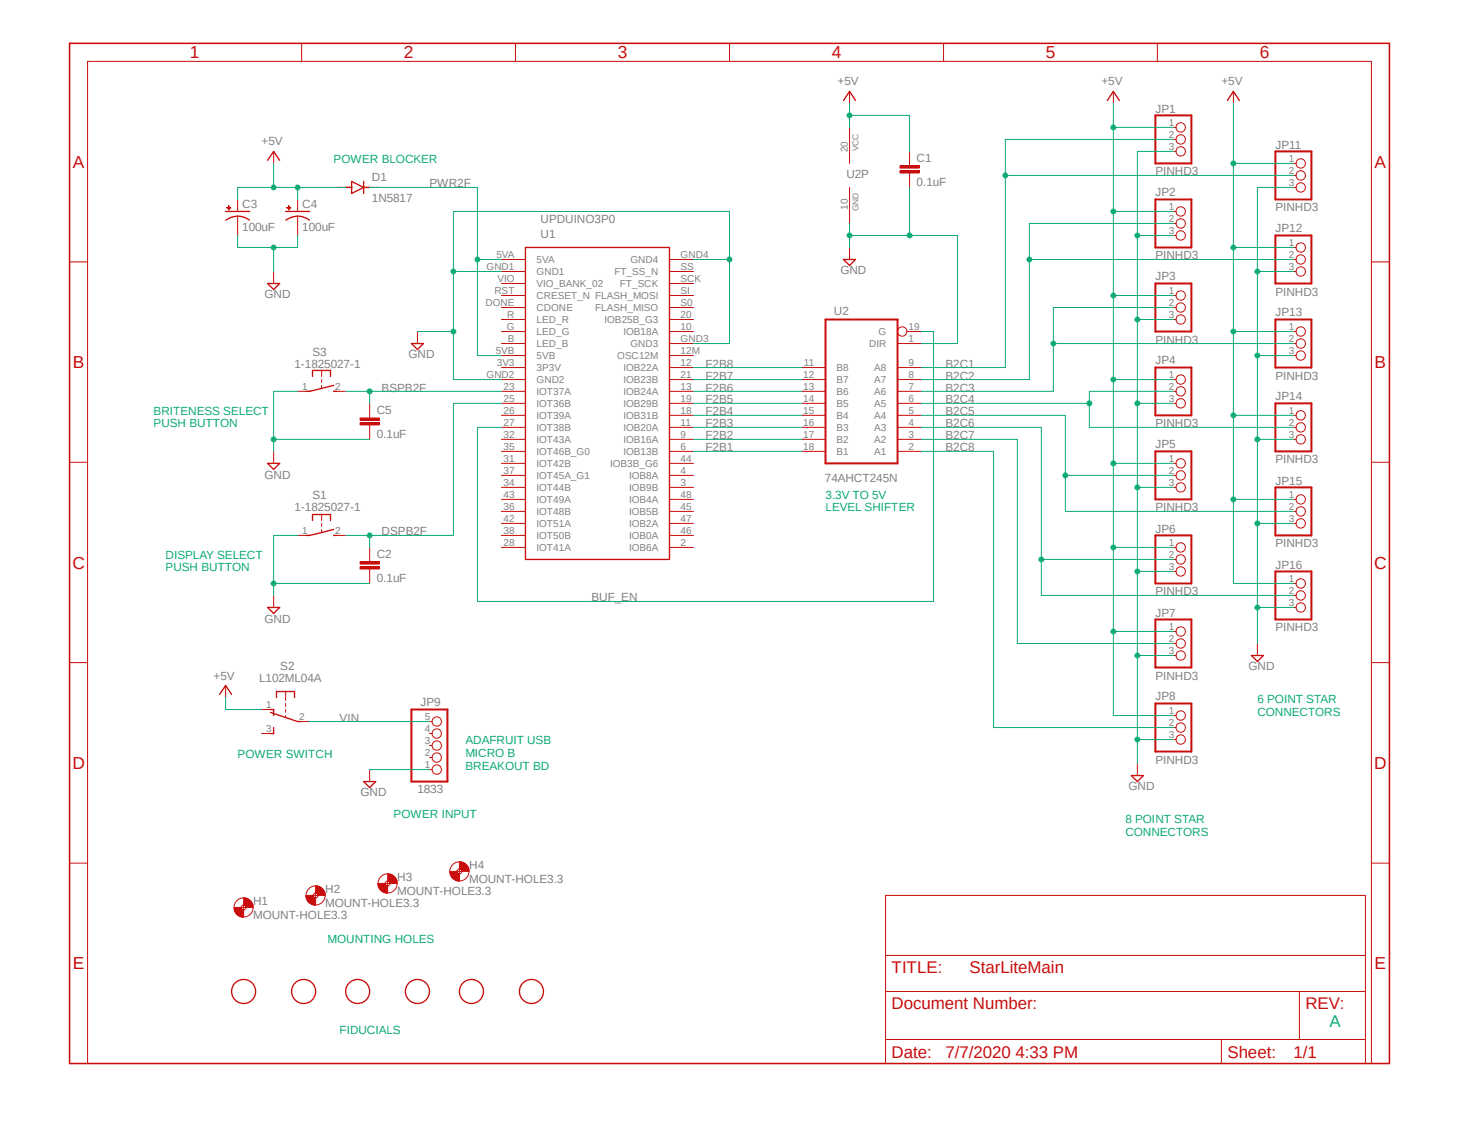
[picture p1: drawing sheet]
<svg xmlns="http://www.w3.org/2000/svg" width="279mm" height="216mm" viewBox="0 0 279 216" stroke-linecap="round" stroke-linejoin="round" font-family="sans-serif">
<path d="M12.8 8l252.2 195M265 8l-252.2 195" fill="none" stroke="#fff" stroke-width=".19"/>
<path d="M13.3 8.3h251.3v194.2h-251.3z" fill="none" stroke="#c90d0c" stroke-width=".3"/>
<g fill="none" stroke="#c90d0c" stroke-width=".19">
<path d="M57.4 8.3v3.4M98.2 8.3v3.4M138.9 8.3v3.4M161.8 17.4v2.3M179.7 8.3v3.4M212 17.4v2.3M220.4 8.3v3.4M234.9 17.4v2.3M52.1 28.8v2.3M171.4 31.6h3.6v.4h-3.6zM171.4 32.5h3.6v.4h-3.6zM173.2 28.8v2.8"/>
<path d="M173.2 32.9v2.8M223.5 24.3h.5M223.5 26.5h.5M223.5 28.8h.5M246.3 31.1h.5M246.3 33.4h.5M246.3 35.7h.5M13.3 49.9h3.4M52.1 51.7v2.3M161.8 47.1v2.3M223.5 56.3h.5M223.5 58.5h.5"/>
<path d="M223.5 40.3h.5M223.5 42.5h.5M223.5 44.8h.5M246.3 47.1h.5M246.3 49.4h.5M246.3 51.7h.5M261.2 49.9h3.4M79.5 63.1v2.3M223.5 60.8h.5M223.5 72.3h.5M223.5 74.5h.5M223.5 76.8h.5"/>
<path d="M246.3 63.1h.5M246.3 65.4h.5M246.3 67.7h.5M246.3 79.1h.5M13.3 88h3.4M223.5 88.2h.5M223.5 90.5h.5M223.5 92.8h.5M246.3 81.4h.5M246.3 83.7h.5M246.3 95.1h.5M246.3 97.4h.5"/>
<path d="M246.3 99.7h.5M261.2 88h3.4M52.1 113.4v2.3M68.6 107h3.6v.4h-3.6zM68.6 107.9h3.6v.4h-3.6zM70.4 104.2v2.8M70.4 108.3v2.8M223.5 104.2h.5M223.5 106.5h.5M223.5 108.8h.5M246.3 111.1h.5M246.3 113.4h.5"/>
<path d="M246.3 115.7h.5M13.3 126.2h3.4M43 130.5v2.3M223.5 120.2h.5M223.5 122.5h.5M223.5 124.8h.5M223.5 136.2h.5M223.5 138.5h.5M239.5 122.5v2.3M261.2 126.2h3.4M70.4 146.5v2.3M216.6 145.4v2.3"/>
<path d="M223.5 140.8h.5M13.3 164.3h3.4M168.7 170.5h91.4v32h-91.4zM261.2 164.3h3.4M168.7 188.8h91.4M168.7 197.9h91.4M168.7 181.9h91.4M232.6 197.9v4.6M247.5 188.8v9.1M16.7 202.5v-190.8h244.5v190.8"/>
<circle cx="224.9" cy="26.5" r=".89"/>
<circle cx="224.9" cy="28.8" r=".89"/>
<circle cx="224.9" cy="24.3" r=".89"/>
<circle cx="247.7" cy="31.1" r=".89"/>
<circle cx="247.7" cy="33.4" r=".89"/>
<circle cx="247.7" cy="35.7" r=".89"/>
<circle cx="224.9" cy="56.3" r=".89"/>
<circle cx="224.9" cy="40.3" r=".89"/>
<circle cx="224.9" cy="58.5" r=".89"/>
<circle cx="224.9" cy="44.8" r=".89"/>
<circle cx="224.9" cy="42.5" r=".89"/>
<circle cx="247.7" cy="49.4" r=".89"/>
<circle cx="247.7" cy="51.7" r=".89"/>
<circle cx="247.7" cy="47.1" r=".89"/>
<circle cx="224.9" cy="72.3" r=".89"/>
<circle cx="224.9" cy="74.5" r=".89"/>
<circle cx="224.9" cy="60.8" r=".89"/>
<circle cx="224.9" cy="76.8" r=".89"/>
<circle cx="247.7" cy="63.1" r=".89"/>
<circle cx="247.7" cy="65.4" r=".89"/>
<circle cx="247.7" cy="67.7" r=".89"/>
<circle cx="247.7" cy="79.1" r=".89"/>
<circle cx="224.9" cy="88.2" r=".89"/>
<circle cx="224.9" cy="92.8" r=".89"/>
<circle cx="224.9" cy="90.5" r=".89"/>
<circle cx="247.7" cy="83.6" r=".89"/>
<circle cx="247.7" cy="99.7" r=".89"/>
<circle cx="247.7" cy="97.4" r=".89"/>
<circle cx="247.7" cy="81.4" r=".89"/>
<circle cx="247.7" cy="95.1" r=".89"/>
<circle cx="224.9" cy="104.2" r=".89"/>
<circle cx="224.9" cy="106.5" r=".89"/>
<circle cx="224.9" cy="108.8" r=".89"/>
<circle cx="247.7" cy="111.1" r=".89"/>
<circle cx="247.7" cy="115.7" r=".89"/>
<circle cx="247.7" cy="113.4" r=".89"/>
<circle cx="224.9" cy="138.5" r=".89"/>
<circle cx="224.9" cy="120.2" r=".89"/>
<circle cx="224.9" cy="136.2" r=".89"/>
<circle cx="224.9" cy="122.5" r=".89"/>
<circle cx="224.9" cy="124.8" r=".89"/>
<circle cx="224.9" cy="140.8" r=".89"/>
</g>
<path d="M171.4 31.8h3.6M171.4 32.7h3.6M68.6 107.2h3.6M68.6 108.1h3.6" fill="none" stroke="#c90d0c" stroke-width=".42"/>
<path d="M160.7 19.1l1.1-1.7 1.1 1.7M210.9 19.1l1.1-1.7 1.2 1.7M233.8 19.1l1.1-1.7 1.2 1.7M51 30.5l1.1-1.7 1.2 1.7M51 54h2.3l-1.2 1.1zM160.7 49.4h2.2l-1.1 1.1zM78.4 65.4h2.2l-1.1 1.1zM51 115.7h2.3l-1.2 1.1zM41.8 132.2l1.2-1.7 1.1 1.7M238.3 124.8h2.3l-1.1 1.1zM69.3 148.8h2.2l-1.1 1.1zM215.5 147.7h2.3l-1.2 1.1z" fill="none" stroke="#c90d0c" stroke-width=".25"/>
<g fill="none" stroke="#c90d0c" stroke-width=".38">
<path d="M220 22h6.9v9.1h-6.9zM220 38h6.9v9.1h-6.9zM242.9 28.8h6.9v9.2h-6.9zM220 54h6.9v9.1h-6.9zM242.9 44.8h6.9v9.2h-6.9zM220 70h6.9v9.1h-6.9zM242.9 60.8h6.9v9.2h-6.9zM242.9 76.8h6.9v9.1h-6.9zM220 85.9h6.9v9.2h-6.9zM242.9 92.8h6.9v9.1h-6.9zM220 101.9h6.9v9.2h-6.9zM220 117.9h6.9v9.2h-6.9z"/>
<path d="M242.9 108.8h6.9v9.1h-6.9zM220 133.9h6.9v9.2h-6.9z"/>
</g>
<path d="M46.4 170.9a1.84 1.84 0 0 1 1.8 1.9h-1.3l-.3-.4-.2-.1z" fill-rule="evenodd" fill="#c90d0c"/>
<path d="M46.4 170.9a1.84 1.84 0 0 1 1.8 1.9h-1.3l-.3-.4-.2-.1z" fill="none" stroke="#c90d0c" stroke-width=".19"/>
<path d="M44.6 172.8h1.3l.2 .4h.3v1.4a1.78 1.78 0 0 1-1.8-1.8z" fill-rule="evenodd" fill="#c90d0c"/>
<g fill="none" stroke="#c90d0c" stroke-width=".19">
<path d="M44.6 172.8h1.3l.2 .4h.3v1.4a1.78 1.78 0 0 1-1.8-1.8zM45.9 172.8h1M46.4 172.3v.9"/>
<circle cx="46.4" cy="172.8" r="1.82"/>
<circle cx="46.4" cy="172.8" r=".46"/>
</g>
<path d="M60.1 168.7a1.84 1.84 0 0 1 1.8 1.8h-1.4l-.2-.4h-.2z" fill-rule="evenodd" fill="#c90d0c"/>
<path d="M60.1 168.7a1.84 1.84 0 0 1 1.8 1.8h-1.4l-.2-.4h-.2z" fill="none" stroke="#c90d0c" stroke-width=".19"/>
<path d="M58.3 170.5h1.3l.3 .4h.2v1.4a1.84 1.84 0 0 1-1.8-1.8z" fill-rule="evenodd" fill="#c90d0c"/>
<g fill="none" stroke="#c90d0c" stroke-width=".19">
<path d="M58.3 170.5h1.3l.3 .4h.2v1.4a1.84 1.84 0 0 1-1.8-1.8zM59.6 170.5h.9M60.1 170.1v.8"/>
<circle cx="60.1" cy="170.5" r="1.82"/>
<circle cx="60.1" cy="170.5" r=".46"/>
</g>
<path d="M73.8 166.4a1.84 1.84 0 0 1 1.8 1.8h-1.3l-.3-.4h-.2z" fill-rule="evenodd" fill="#c90d0c"/>
<path d="M73.8 166.4a1.84 1.84 0 0 1 1.8 1.8h-1.3l-.3-.4h-.2z" fill="none" stroke="#c90d0c" stroke-width=".19"/>
<path d="M72 168.2h1.4l.2 .4 .2 .1v1.4a1.84 1.84 0 0 1-1.8-1.9z" fill-rule="evenodd" fill="#c90d0c"/>
<g fill="none" stroke="#c90d0c" stroke-width=".19">
<path d="M72 168.2h1.4l.2 .4 .2 .1v1.4a1.84 1.84 0 0 1-1.8-1.9zM73.4 168.2h.9M73.8 167.8v.9"/>
<circle cx="73.8" cy="168.2" r="1.82"/>
<circle cx="73.8" cy="168.2" r=".46"/>
</g>
<path d="M87.5 164.1a1.84 1.84 0 0 1 1.9 1.8h-1.4l-.2-.4h-.3z" fill-rule="evenodd" fill="#c90d0c"/>
<path d="M87.5 164.1a1.84 1.84 0 0 1 1.9 1.8h-1.4l-.2-.4h-.3z" fill="none" stroke="#c90d0c" stroke-width=".19"/>
<path d="M85.7 165.9h1.4v.3l.4 .2v1.4a1.84 1.84 0 0 1-1.8-1.9z" fill-rule="evenodd" fill="#c90d0c"/>
<g fill="none" stroke="#c90d0c" stroke-width=".19">
<path d="M45.3 41.1v1.4M49.8 139.7h2.3M49.8 135.1h2.3M54.4 131.7v1.6M54.4 133.9v.6M54.4 135.1v.5M54.4 136.2v.4M56.7 137.4h2.3M81.8 139.7h.5M81.8 137.4h.5M81.8 146.5h.5M81.8 144.2h.5"/>
<path d="M81.8 141.9h.5M85.7 165.9h1.4v.3l.4 .2v1.4a1.84 1.84 0 0 1-1.8-1.9zM87.1 165.9h.9M87.5 165.5v.9"/>
<circle cx="83.2" cy="139.7" r=".89"/>
<circle cx="83.2" cy="137.4" r=".89"/>
<circle cx="83.2" cy="141.9" r=".89"/>
<circle cx="83.2" cy="144.2" r=".89"/>
<circle cx="83.2" cy="146.5" r=".89"/>
<circle cx="87.5" cy="165.9" r="1.82"/>
<circle cx="87.5" cy="165.9" r=".46"/>
</g>
<path d="M78.4 135.1h6.8v13.7h-6.8z" fill="none" stroke="#c90d0c" stroke-width=".38"/>
<path d="M43 40.3h4.5M43 41.9a3.7 3.7 0 0 1 4.5 0M51.5 135.6l5.2 1.8h.5M51.5 135.1h.6v1.1M52.1 138.5v1.2h-.6M52.7 132.8v-1.1h3.4v1.1" fill="none" stroke="#c90d0c" stroke-width=".25"/>
<path d="M43.2 39.5l.8 .1z" fill-rule="evenodd" fill="#c90d0c"/>
<path d="M43.2 39.5l.8 .1z" fill="none" stroke="#c90d0c" stroke-width=".19"/>
<path d="M43.6 39.2v.8z" fill-rule="evenodd" fill="#c90d0c"/>
<path d="M43.6 39.2v.8zM45.3 38v2.3M45.3 42.5v2.3M56.7 41.1v1.4" fill="none" stroke="#c90d0c" stroke-width=".19"/>
<path d="M54.4 40.3h4.6M54.4 41.9a3.7 3.7 0 0 1 4.5 0" fill="none" stroke="#c90d0c" stroke-width=".25"/>
<path d="M54.7 39.5l.7 .1z" fill-rule="evenodd" fill="#c90d0c"/>
<path d="M54.7 39.5l.7 .1z" fill="none" stroke="#c90d0c" stroke-width=".19"/>
<path d="M55 39.2l.1 .8z" fill-rule="evenodd" fill="#c90d0c"/>
<g fill="none" stroke="#c90d0c" stroke-width=".19">
<path d="M55 39.2l.1 .8zM56.7 38v2.3M161.8 24.3v6.8M161.8 35.7v6.8M56.7 42.5v2.3M95.5 51.7h4.6M95.5 58.5h4.6M95.5 56.3h4.6M95.5 54h4.6M95.5 49.4h4.6M127.5 51.7h4.6M127.5 58.5h4.6"/>
<path d="M127.5 56.3h4.6M127.5 54h4.6M127.5 49.4h4.6M56.7 74.5h2.3M61.3 70.5v1.2M61.3 72.3v.5M61.3 73.4v.6M63.5 74.5h2.3M68.6 79.6h3.6v.4h-3.6zM70.4 76.8v2.7M95.5 65.4h4.6M95.5 79.1h4.6"/>
<path d="M95.5 76.8h4.6M95.5 74.5h4.6M95.5 72.3h4.6M95.5 70h4.6M95.5 63.1h4.6M95.5 67.7h4.6M95.5 60.8h4.6M127.5 65.4h4.6M127.5 79.1h4.6M127.5 76.8h4.6M127.5 74.5h4.6M127.5 72.3h4.6"/>
<path d="M127.5 70h4.6M127.5 63.1h4.6M127.5 67.7h4.6M127.5 60.8h4.6M152.7 79.1h4.5M152.7 76.8h4.5M152.7 74.5h4.5M152.7 72.3h4.5M152.7 70h4.5M170.9 65.4h4.6M170.9 79.1h4.6M170.9 76.8h4.6"/>
<path d="M170.9 74.5h4.6M170.9 72.3h4.6M170.9 70h4.6M172.7 63.1h2.8M52.1 85.9v2.3M61.3 98v1.1M61.3 99.7v.5M68.6 80.5h3.6v.4h-3.6zM70.4 80.9v2.8M95.5 85.9h4.6M95.5 83.7h4.6M95.5 81.4h4.6"/>
<path d="M95.5 88.2h4.6M95.5 90.5h4.6M95.5 92.8h4.6M95.5 95.1h4.6M95.5 97.4h4.6M95.5 99.7h4.6M127.5 85.9h4.6M127.5 83.7h4.6M127.5 81.4h4.6M127.5 88.2h4.6M127.5 90.5h4.6M127.5 92.8h4.6"/>
<path d="M127.5 95.1h4.6M127.5 97.4h4.6M127.5 99.7h4.6M152.7 85.9h4.5M152.7 83.7h4.5M152.7 81.4h4.5M170.9 85.9h4.6M170.9 83.7h4.6M170.9 81.4h4.6M56.7 101.9h2.3M61.3 100.8v.6M63.5 101.9h2.3"/>
<path d="M95.5 101.9h4.6M95.5 104.2h4.6M127.5 101.9h4.6M127.5 104.2h4.6"/>
<circle cx="171.8" cy="63.1" r=".89"/>
</g>
<g fill="none" stroke="#c90d0c" stroke-width=".25">
<path d="M65.8 35.7h1.2M67 34.5l2.3 1.2-2.3 1.1zM69.3 34.5v2.3M69.3 35.7h1.1M100.1 47.1h27.4v59.4h-27.4zM59.5 71.7v-1.2h3.4v1.2M63.5 73.4l-4.5 1.1h-.6M63.5 74.5h.6M51 88.2h2.3l-1.2 1.2zM59.5 99.1v-1.1h3.4v1.1M63.5 100.8l-4.5 1.1h-.6M63.5 101.9h.6"/>
<circle cx="46.4" cy="188.8" r="2.29"/>
<circle cx="57.8" cy="188.8" r="2.29"/>
<circle cx="68.1" cy="188.8" r="2.29"/>
<circle cx="79.5" cy="188.8" r="2.29"/>
<circle cx="89.8" cy="188.8" r="2.29"/>
<circle cx="101.2" cy="188.8" r="2.29"/>
</g>
<path d="M157.2 60.8h13.7v27.4h-13.7z" fill="none" stroke="#c90d0c" stroke-width=".38"/>
<path d="M68.6 79.8h3.6M68.6 80.7h3.6" fill="none" stroke="#c90d0c" stroke-width=".42"/>
<path d="M161.8 19.7v4.6M161.8 22h11.4v6.8" fill="none" stroke="#0dab76" stroke-width=".19"/>
<circle cx="161.8" cy="22" r=".46" fill="#0dab76"/>
<g fill="none" stroke="#0dab76" stroke-width=".19">
<path d="M45.3 38v-2.3h11.4v2.3"/>
<circle cx="161.8" cy="22" r=".46"/>
</g>
<circle cx="56.7" cy="35.7" r=".46" fill="#0dab76"/>
<g fill="none" stroke="#0dab76" stroke-width=".19">
<path d="M52.1 31.1v4.6"/>
<circle cx="56.7" cy="35.7" r=".46"/>
</g>
<circle cx="52.1" cy="35.7" r=".46" fill="#0dab76"/>
<g fill="none" stroke="#0dab76" stroke-width=".19">
<path d="M212 19.7v4.6h11.5M56.7 35.7h9.1M212 120.2v16h11.5"/>
<circle cx="52.1" cy="35.7" r=".46"/>
</g>
<circle cx="212" cy="24.3" r=".46" fill="#0dab76"/>
<g fill="none" stroke="#0dab76" stroke-width=".19">
<path d="M212 24.3v95.9M212 40.3h11.5"/>
<circle cx="212" cy="24.3" r=".46"/>
</g>
<circle cx="212" cy="40.3" r=".46" fill="#0dab76"/>
<g fill="none" stroke="#0dab76" stroke-width=".19">
<path d="M212 56.3h11.5"/>
<circle cx="212" cy="40.3" r=".46"/>
</g>
<circle cx="212" cy="56.3" r=".46" fill="#0dab76"/>
<g fill="none" stroke="#0dab76" stroke-width=".19">
<path d="M212 72.3h11.5"/>
<circle cx="212" cy="56.3" r=".46"/>
</g>
<circle cx="212" cy="72.3" r=".46" fill="#0dab76"/>
<g fill="none" stroke="#0dab76" stroke-width=".19">
<path d="M212 88.2h11.5"/>
<circle cx="212" cy="72.3" r=".46"/>
</g>
<circle cx="212" cy="88.2" r=".46" fill="#0dab76"/>
<g fill="none" stroke="#0dab76" stroke-width=".19">
<path d="M212 104.2h11.5"/>
<circle cx="212" cy="88.2" r=".46"/>
</g>
<circle cx="212" cy="104.2" r=".46" fill="#0dab76"/>
<g fill="none" stroke="#0dab76" stroke-width=".19">
<path d="M212 120.2h11.5"/>
<circle cx="212" cy="104.2" r=".46"/>
</g>
<circle cx="212" cy="120.2" r=".46" fill="#0dab76"/>
<g fill="none" stroke="#0dab76" stroke-width=".19">
<path d="M234.9 19.7v91.4h11.4M234.9 31.1h11.4"/>
<circle cx="212" cy="120.2" r=".46"/>
</g>
<circle cx="234.9" cy="31.1" r=".46" fill="#0dab76"/>
<g fill="none" stroke="#0dab76" stroke-width=".19">
<path d="M234.9 47.1h11.4"/>
<circle cx="234.9" cy="31.1" r=".46"/>
</g>
<circle cx="234.9" cy="47.1" r=".46" fill="#0dab76"/>
<g fill="none" stroke="#0dab76" stroke-width=".19">
<path d="M234.9 63.1h11.4"/>
<circle cx="234.9" cy="47.1" r=".46"/>
</g>
<circle cx="234.9" cy="63.1" r=".46" fill="#0dab76"/>
<g fill="none" stroke="#0dab76" stroke-width=".19">
<path d="M234.9 79.1h11.4"/>
<circle cx="234.9" cy="63.1" r=".46"/>
</g>
<circle cx="234.9" cy="79.1" r=".46" fill="#0dab76"/>
<g fill="none" stroke="#0dab76" stroke-width=".19">
<path d="M234.9 95.1h11.4"/>
<circle cx="234.9" cy="79.1" r=".46"/>
</g>
<circle cx="234.9" cy="95.1" r=".46" fill="#0dab76"/>
<g fill="none" stroke="#0dab76" stroke-width=".19">
<path d="M95.5 76.8h-9.1v25.1h-20.6M70.4 101.9v2.3M43 132.8v2.3h6.8"/>
<circle cx="234.9" cy="95.1" r=".46"/>
</g>
<circle cx="70.4" cy="101.9" r=".46" fill="#0dab76"/>
<g fill="none" stroke="#0dab76" stroke-width=".19">
<path d="M138.9 40.3h-52.5v32h9.1M79.5 63.1h6.9M175.5 63.1h2.3v51.4h-86.9v-33.1h4.6"/>
<circle cx="70.4" cy="101.9" r=".46"/>
</g>
<circle cx="86.4" cy="63.1" r=".46" fill="#0dab76"/>
<g fill="none" stroke="#0dab76" stroke-width=".19">
<path d="M132.1 49.4h6.8M138.9 40.3v25.1h-6.8"/>
<circle cx="86.4" cy="63.1" r=".46"/>
</g>
<circle cx="138.9" cy="49.4" r=".46" fill="#0dab76"/>
<g fill="none" stroke="#0dab76" stroke-width=".19">
<path d="M86.4 51.7h9.1"/>
<circle cx="138.9" cy="49.4" r=".46"/>
</g>
<circle cx="86.4" cy="51.7" r=".46" fill="#0dab76"/>
<g fill="none" stroke="#0dab76" stroke-width=".19">
<path d="M52.1 111.1h18.3M56.7 101.9h-4.6v11.5"/>
<circle cx="86.4" cy="51.7" r=".46"/>
</g>
<circle cx="52.1" cy="111.1" r=".46" fill="#0dab76"/>
<g fill="none" stroke="#0dab76" stroke-width=".19">
<path d="M173.2 35.7v9.1h-11.4M161.8 42.5v4.6"/>
<circle cx="52.1" cy="111.1" r=".46"/>
</g>
<circle cx="161.8" cy="44.8" r=".46" fill="#0dab76"/>
<g fill="none" stroke="#0dab76" stroke-width=".19">
<path d="M173.2 44.8h9.2v20.6h-6.9"/>
<circle cx="161.8" cy="44.8" r=".46"/>
</g>
<circle cx="173.2" cy="44.8" r=".46" fill="#0dab76"/>
<g fill="none" stroke="#0dab76" stroke-width=".19">
<path d="M45.3 44.8v2.3h11.4v-2.3M52.1 47.1v4.6"/>
<circle cx="173.2" cy="44.8" r=".46"/>
</g>
<circle cx="52.1" cy="47.1" r=".46" fill="#0dab76"/>
<g fill="none" stroke="#0dab76" stroke-width=".19">
<path d="M223.5 28.8h-6.9v116.6M216.6 140.8h6.9"/>
<circle cx="52.1" cy="47.1" r=".46"/>
</g>
<circle cx="216.6" cy="140.8" r=".46" fill="#0dab76"/>
<g fill="none" stroke="#0dab76" stroke-width=".19">
<path d="M216.6 124.8h6.9"/>
<circle cx="216.6" cy="140.8" r=".46"/>
</g>
<circle cx="216.6" cy="124.8" r=".46" fill="#0dab76"/>
<g fill="none" stroke="#0dab76" stroke-width=".19">
<path d="M216.6 108.8h6.9"/>
<circle cx="216.6" cy="124.8" r=".46"/>
</g>
<circle cx="216.6" cy="108.8" r=".46" fill="#0dab76"/>
<g fill="none" stroke="#0dab76" stroke-width=".19">
<path d="M216.6 92.8h6.9"/>
<circle cx="216.6" cy="108.8" r=".46"/>
</g>
<circle cx="216.6" cy="92.8" r=".46" fill="#0dab76"/>
<g fill="none" stroke="#0dab76" stroke-width=".19">
<path d="M216.6 76.8h6.9"/>
<circle cx="216.6" cy="92.8" r=".46"/>
</g>
<circle cx="216.6" cy="76.8" r=".46" fill="#0dab76"/>
<g fill="none" stroke="#0dab76" stroke-width=".19">
<path d="M216.6 60.8h6.9"/>
<circle cx="216.6" cy="76.8" r=".46"/>
</g>
<circle cx="216.6" cy="60.8" r=".46" fill="#0dab76"/>
<g fill="none" stroke="#0dab76" stroke-width=".19">
<path d="M216.6 44.8h6.9"/>
<circle cx="216.6" cy="60.8" r=".46"/>
</g>
<circle cx="216.6" cy="44.8" r=".46" fill="#0dab76"/>
<g fill="none" stroke="#0dab76" stroke-width=".19">
<path d="M246.3 35.7h-6.8v86.8M239.5 115.7h6.8"/>
<circle cx="216.6" cy="44.8" r=".46"/>
</g>
<circle cx="239.5" cy="115.7" r=".46" fill="#0dab76"/>
<g fill="none" stroke="#0dab76" stroke-width=".19">
<path d="M239.5 99.7h6.8"/>
<circle cx="239.5" cy="115.7" r=".46"/>
</g>
<circle cx="239.5" cy="99.7" r=".46" fill="#0dab76"/>
<g fill="none" stroke="#0dab76" stroke-width=".19">
<path d="M239.5 83.7h6.8"/>
<circle cx="239.5" cy="99.7" r=".46"/>
</g>
<circle cx="239.5" cy="83.7" r=".46" fill="#0dab76"/>
<g fill="none" stroke="#0dab76" stroke-width=".19">
<path d="M239.5 67.7h6.8"/>
<circle cx="239.5" cy="83.7" r=".46"/>
</g>
<circle cx="239.5" cy="67.7" r=".46" fill="#0dab76"/>
<g fill="none" stroke="#0dab76" stroke-width=".19">
<path d="M239.5 51.7h6.8"/>
<circle cx="239.5" cy="67.7" r=".46"/>
</g>
<circle cx="239.5" cy="51.7" r=".46" fill="#0dab76"/>
<g fill="none" stroke="#0dab76" stroke-width=".19">
<path d="M56.7 74.5h-4.6v11.4M52.1 83.7h18.3M70.4 146.5h11.4"/>
<circle cx="239.5" cy="51.7" r=".46"/>
</g>
<circle cx="52.1" cy="83.7" r=".46" fill="#0dab76"/>
<g fill="none" stroke="#0dab76" stroke-width=".19">
<path d="M70.4 35.7h20.5v32h4.6M90.9 49.4h4.6"/>
<circle cx="52.1" cy="83.7" r=".46"/>
</g>
<circle cx="90.9" cy="49.4" r=".46" fill="#0dab76"/>
<g fill="none" stroke="#0dab76" stroke-width=".19">
<path d="M191.5 33.4h54.8M223.5 26.5h-32v43.5h-16"/>
<circle cx="90.9" cy="49.4" r=".46"/>
</g>
<circle cx="191.5" cy="33.4" r=".46" fill="#0dab76"/>
<g fill="none" stroke="#0dab76" stroke-width=".19">
<path d="M196 49.4h50.3M223.5 42.5h-27.5v29.8h-20.5"/>
<circle cx="191.5" cy="33.4" r=".46"/>
</g>
<circle cx="196" cy="49.4" r=".46" fill="#0dab76"/>
<g fill="none" stroke="#0dab76" stroke-width=".19">
<path d="M223.5 58.5h-22.9v16h-25.1M200.6 65.4h45.7"/>
<circle cx="196" cy="49.4" r=".46"/>
</g>
<circle cx="200.6" cy="65.4" r=".46" fill="#0dab76"/>
<g fill="none" stroke="#0dab76" stroke-width=".19">
<path d="M175.5 76.8h32M223.5 74.5h-16v6.9h38.8"/>
<circle cx="200.6" cy="65.4" r=".46"/>
</g>
<circle cx="207.5" cy="76.8" r=".46" fill="#0dab76"/>
<g fill="none" stroke="#0dab76" stroke-width=".19">
<path d="M202.9 79.1v18.3h43.4M202.9 90.5h20.6"/>
<circle cx="207.5" cy="76.8" r=".46"/>
</g>
<circle cx="202.9" cy="90.5" r=".46" fill="#0dab76"/>
<g fill="none" stroke="#0dab76" stroke-width=".19">
<path d="M175.5 79.1h27.4M175.5 81.4h22.8v32h48M198.3 106.5h25.2"/>
<circle cx="202.9" cy="90.5" r=".46"/>
</g>
<circle cx="198.3" cy="106.5" r=".46" fill="#0dab76"/>
<g fill="none" stroke="#0dab76" stroke-width=".19">
<path d="M65.8 74.5h29.7M70.4 74.5v2.3M132.1 70h20.6M132.1 72.3h20.6M132.1 74.5h20.6M132.1 76.8h20.6M132.1 79.1h20.6M132.1 83.7h20.6M132.1 85.9h20.6M132.1 81.4h20.6M175.5 83.7h18.3v38.8h29.7M175.5 85.9h13.7v52.6h34.3"/>
<path d="M59 137.4h22.8"/>
<circle cx="198.3" cy="106.5" r=".46"/>
</g>
<circle cx="70.4" cy="74.5" r=".46" fill="#0dab76"/>
<circle cx="70.4" cy="74.5" r=".46" fill="none" stroke="#0dab76" stroke-width=".19"/>
<g font-size="3.3" fill="#c90d0c">
<text x="36.2" y="11.1">1</text>
<text x="76.9" y="11.1">2</text>
<text x="117.7" y="11.1">3</text>
<text x="158.4" y="11.1">4</text>
<text x="199.2" y="11.1">5</text>
<text x="240" y="11.1">6</text>
<text x="13.9" y="31.9">A</text>
<text x="261.8" y="31.9">A</text>
<text x="13.9" y="70.1">B</text>
<text x="261.8" y="70.1">B</text>
<text x="13.8" y="108.2">C</text>
<text x="261.7" y="108.2">C</text>
<text x="13.8" y="146.4">D</text>
<text x="261.7" y="146.4">D</text>
<text x="13.9" y="184.5">E</text>
<text x="261.8" y="184.5">E</text>
</g>
<g font-size="3.2" fill="#c90d0c">
<text x="169.8" y="185.3">TITLE:</text>
<text x="184.7" y="185.3">StarLiteMain</text>
<text x="169.8" y="192.2">Document Number:</text>
<text x="248.6" y="192.2">REV:</text>
<text x="169.8" y="201.3">Date:</text>
<text x="180.1" y="201.3">7/7/2020 4:33 PM</text>
<text x="233.8" y="201.3">Sheet:</text>
<text x="246.3" y="201.3">1/1</text>
</g>
<text font-size="3.2" fill="#0dab76" x="253.2" y="195.6">A</text>
<g font-size="2.2" fill="#808080">
<text x="159.5" y="16.3">+5V</text>
<text x="209.8" y="16.3">+5V</text>
<text x="232.6" y="16.3">+5V</text>
<text x="220" y="21.4">JP1</text>
<text x="49.8" y="27.7">+5V</text>
<text x="242.9" y="28.3">JP11</text>
<text x="70.8" y="34.5">D1</text>
<text x="81.8" y="35.7">PWR2F</text>
<text x="161.2" y="34">U2P</text>
<text x="174.6" y="35.3">0.1uF</text>
<text x="174.6" y="30.8">C1</text>
<text x="220" y="33.4">PINHD3</text>
<text x="46.1" y="39.7">C3</text>
<text x="57.6" y="39.7">C4</text>
<text x="70.8" y="38.4">1N5817</text>
<text x="220" y="37.4">JP2</text>
<text x="242.9" y="40.3">PINHD3</text>
<text x="46.1" y="44">100uF</text>
<text x="57.6" y="44">100uF</text>
<text x="103" y="42.5">UPDUINO3P0</text>
<text x="103" y="45.4">U1</text>
<text x="242.9" y="44.2">JP12</text>
<text x="160.1" y="52.2">GND</text>
<text x="220" y="49.4">PINHD3</text>
<text x="220" y="53.4">JP3</text>
<text x="50.4" y="56.8">GND</text>
<text x="242.9" y="56.3">PINHD3</text>
<text x="158.8" y="60">U2</text>
<text x="220" y="65.4">PINHD3</text>
<text x="242.9" y="60.2">JP13</text>
<text x="56.1" y="70">1-1825027-1</text>
<text x="59.5" y="67.7">S3</text>
<text x="77.8" y="68.2">GND</text>
<text x="134.4" y="70">F2B8</text>
<text x="180.1" y="70">B2C1</text>
<text x="220" y="69.4">JP4</text>
<text x="72.7" y="74.5">BSPB2F</text>
<text x="134.4" y="72.3">F2B7</text>
<text x="134.4" y="74.5">F2B6</text>
<text x="134.4" y="76.8">F2B5</text>
<text x="180.1" y="72.3">B2C2</text>
<text x="180.1" y="74.5">B2C3</text>
<text x="180.1" y="76.8">B2C4</text>
<text x="242.9" y="72.3">PINHD3</text>
<text x="242.9" y="76.2">JP14</text>
<text x="71.8" y="83.3">0.1uF</text>
<text x="71.8" y="78.7">C5</text>
<text x="134.4" y="79.1">F2B4</text>
<text x="134.4" y="81.4">F2B3</text>
<text x="134.4" y="83.7">F2B2</text>
<text x="180.1" y="79.1">B2C5</text>
<text x="180.1" y="81.4">B2C6</text>
<text x="180.1" y="83.7">B2C7</text>
<text x="220" y="81.4">PINHD3</text>
<text x="134.4" y="85.9">F2B1</text>
<text x="180.1" y="85.9">B2C8</text>
<text x="220" y="85.4">JP5</text>
<text x="242.9" y="88.2">PINHD3</text>
<text x="50.4" y="91.1">GND</text>
<text x="59.5" y="95.1">S1</text>
<text x="157.1" y="91.7">74AHCT245N</text>
<text x="242.9" y="92.2">JP15</text>
<text x="56.1" y="97.4">1-1825027-1</text>
<text x="72.7" y="101.9">DSPB2F</text>
<text x="220" y="97.4">PINHD3</text>
<text x="220" y="101.4">JP6</text>
<text x="71.8" y="106.2">C2</text>
<text x="242.9" y="104.2">PINHD3</text>
<text x="71.8" y="110.7">0.1uF</text>
<text x="220" y="113.4">PINHD3</text>
<text x="242.9" y="108.2">JP16</text>
<text x="50.4" y="118.5">GND</text>
<text x="112.6" y="114.5">BUF_EN</text>
<text x="220" y="117.4">JP7</text>
<text x="242.9" y="120.2">PINHD3</text>
<text x="40.7" y="129.4">+5V</text>
<text x="49.4" y="129.9">L102ML04A</text>
<text x="53.4" y="127.6">S2</text>
<text x="220" y="129.4">PINHD3</text>
<text x="237.8" y="127.6">GND</text>
<text x="64.7" y="137.4">VIN</text>
<text x="80.1" y="134.4">JP9</text>
<text x="220" y="133.4">JP8</text>
<text x="220" y="145.4">PINHD3</text>
<text x="68.7" y="151.6">GND</text>
<text x="79.5" y="151">1833</text>
<text x="214.9" y="150.5">GND</text>
<text x="75.6" y="167.7">H3</text>
<text x="89.4" y="165.4">H4</text>
<text x="48.2" y="172.3">H1</text>
<text x="61.9" y="172.7">MOUNT-HOLE3.3</text>
<text x="61.9" y="170">H2</text>
<text x="75.6" y="170.4">MOUNT-HOLE3.3</text>
<text x="89.4" y="168.1">MOUNT-HOLE3.3</text>
<text x="48.2" y="175">MOUNT-HOLE3.3</text>
</g>
<g font-size="2.2" fill="#0dab76">
<text x="63.5" y="31.1">POWER BLOCKER</text>
<text x="29.3" y="79">BRITENESS SELECT</text>
<text x="29.3" y="81.4">PUSH BUTTON</text>
<text x="157.2" y="95">3.3V TO 5V</text>
<text x="157.2" y="97.4">LEVEL SHIFTER</text>
<text x="31.5" y="106.4">DISPLAY SELECT</text>
<text x="31.5" y="108.8">PUSH BUTTON</text>
<text x="239.5" y="133.8">6 POINT STAR</text>
<text x="239.5" y="136.2">CONNECTORS</text>
<text x="88.6" y="141.7">ADAFRUIT USB</text>
<text x="45.3" y="144.2">POWER SWITCH</text>
<text x="88.6" y="144.1">MICRO B</text>
<text x="88.6" y="146.5">BREAKOUT BD</text>
<text x="75" y="155.7">POWER INPUT</text>
<text x="214.3" y="156.7">8 POINT STAR</text>
<text x="214.3" y="159.1">CONNECTORS</text>
<text x="62.4" y="179.6">MOUNTING HOLES</text>
<text x="64.7" y="196.8">FIDUCIALS</text>
</g>
<g font-size="1.9" fill="#808080">
<text x="222.6" y="24">1</text>
<text x="161.5" y="29" transform="rotate(-90 161.5 29)">20</text>
<text x="222.6" y="26.2">2</text>
<text x="222.6" y="28.5">3</text>
<text x="245.5" y="30.8">1</text>
<text x="245.5" y="33.1">2</text>
<text x="245.5" y="35.3">3</text>
<text x="161.5" y="39.9" transform="rotate(-90 161.5 39.9)">10</text>
<text x="222.6" y="39.9">1</text>
<text x="222.6" y="42.2">2</text>
<text x="222.6" y="44.5">3</text>
<text x="245.5" y="46.8">1</text>
<text x="92.7" y="51.4">GND1</text>
<text x="94.5" y="49.1">5VA</text>
<text x="94.7" y="53.6">VIO</text>
<text x="102.2" y="52.4">GND1</text>
<text x="102.2" y="50.1">5VA</text>
<text x="117" y="52.4">FT_SS_N</text>
<text x="120.1" y="50.1">GND4</text>
<text x="129.6" y="53.6">SCK</text>
<text x="129.6" y="51.4">SS</text>
<text x="129.6" y="49.1">GND4</text>
<text x="245.5" y="49.1">2</text>
<text x="245.5" y="51.4">3</text>
<text x="92.5" y="58.2">DONE</text>
<text x="94.2" y="55.9">RST</text>
<text x="102.2" y="59.2">CDONE</text>
<text x="102.2" y="56.9">CRESET_N FLASH_MOSI</text>
<text x="102.2" y="54.7">VIO_BANK_02</text>
<text x="113.4" y="59.2">FLASH_MISO</text>
<text x="118.1" y="54.7">FT_SCK</text>
<text x="129.6" y="58.2">S0</text>
<text x="129.6" y="55.9">SI</text>
<text x="222.6" y="55.9">1</text>
<text x="222.6" y="58.2">2</text>
<text x="96.5" y="62.8">G</text>
<text x="96.6" y="60.5">R</text>
<text x="96.7" y="65.1">B</text>
<text x="102.2" y="63.8">LED_G</text>
<text x="102.2" y="61.5">LED_R</text>
<text x="115.1" y="61.5">IOB25B_G3</text>
<text x="118.7" y="63.8">IOB18A</text>
<text x="129.6" y="65.1">GND3</text>
<text x="129.6" y="62.8">10</text>
<text x="129.6" y="60.5">20</text>
<text x="167.3" y="63.8">G</text>
<text x="173" y="65.1">1</text>
<text x="173" y="62.8">19</text>
<text x="222.6" y="60.5">3</text>
<text x="245.5" y="62.8">1</text>
<text x="245.5" y="65.1">2</text>
<text x="92.7" y="71.9">GND2</text>
<text x="94.4" y="67.4">5VB</text>
<text x="94.6" y="69.6">3V3</text>
<text x="102.2" y="68.4">5VB</text>
<text x="102.2" y="70.7">3P3V</text>
<text x="102.2" y="66.1">LED_B</text>
<text x="117.6" y="68.3">OSC12M</text>
<text x="118.7" y="70.6">IOB22A</text>
<text x="120.1" y="66">GND3</text>
<text x="129.6" y="71.9">21</text>
<text x="129.6" y="69.6">12</text>
<text x="129.6" y="67.4">12M</text>
<text x="153" y="71.9">12</text>
<text x="153.1" y="69.6">11</text>
<text x="159.3" y="70.7">B8</text>
<text x="165.5" y="66">DIR</text>
<text x="166.5" y="70.6">A8</text>
<text x="173" y="71.9">8</text>
<text x="173" y="69.6">9</text>
<text x="222.6" y="71.9">1</text>
<text x="245.5" y="67.4">3</text>
<text x="57.6" y="74.2">1</text>
<text x="63.8" y="74.2">2</text>
<text x="95.9" y="74.2">23</text>
<text x="95.9" y="76.5">25</text>
<text x="102.2" y="72.9">GND2</text>
<text x="102.2" y="75.2">IOT37A</text>
<text x="102.2" y="77.5">IOT36B</text>
<text x="118.7" y="77.5">IOB29B</text>
<text x="118.7" y="75.2">IOB24A</text>
<text x="118.7" y="72.9">IOB23B</text>
<text x="129.6" y="76.5">19</text>
<text x="129.6" y="74.2">13</text>
<text x="153" y="74.2">13</text>
<text x="153" y="76.5">14</text>
<text x="159.3" y="72.9">B7</text>
<text x="159.3" y="75.2">B6</text>
<text x="159.3" y="77.5">B5</text>
<text x="166.5" y="77.5">A5</text>
<text x="166.5" y="75.2">A6</text>
<text x="166.5" y="72.9">A7</text>
<text x="173" y="76.5">6</text>
<text x="173" y="74.2">7</text>
<text x="222.6" y="74.2">2</text>
<text x="222.6" y="76.5">3</text>
<text x="95.9" y="78.8">26</text>
<text x="95.9" y="81.1">27</text>
<text x="95.9" y="83.4">32</text>
<text x="102.2" y="79.8">IOT39A</text>
<text x="102.2" y="82.1">IOT38B</text>
<text x="118.7" y="82">IOB20A</text>
<text x="118.7" y="79.8">IOB31B</text>
<text x="129.6" y="83.4">9</text>
<text x="129.6" y="81.1">11</text>
<text x="129.6" y="78.8">18</text>
<text x="153" y="78.8">15</text>
<text x="153" y="81.1">16</text>
<text x="153" y="83.4">17</text>
<text x="159.3" y="79.8">B4</text>
<text x="159.3" y="82.1">B3</text>
<text x="166.5" y="82">A3</text>
<text x="166.5" y="79.8">A4</text>
<text x="173" y="83.4">3</text>
<text x="173" y="81.1">4</text>
<text x="173" y="78.8">5</text>
<text x="245.5" y="78.8">1</text>
<text x="245.5" y="81.1">2</text>
<text x="245.5" y="83.4">3</text>
<text x="95.9" y="85.6">35</text>
<text x="95.9" y="87.9">31</text>
<text x="102.2" y="84.4">IOT43A</text>
<text x="102.2" y="86.7">IOT46B_G0</text>
<text x="102.2" y="88.9">IOT42B</text>
<text x="116.2" y="88.9">IOB3B_G6</text>
<text x="118.7" y="86.6">IOB13B</text>
<text x="118.7" y="84.3">IOB16A</text>
<text x="129.6" y="87.9">44</text>
<text x="129.6" y="85.6">6</text>
<text x="153" y="85.6">18</text>
<text x="159.3" y="84.4">B2</text>
<text x="159.3" y="86.7">B1</text>
<text x="166.5" y="86.6">A1</text>
<text x="166.5" y="84.3">A2</text>
<text x="173" y="85.6">2</text>
<text x="222.6" y="87.9">1</text>
<text x="95.9" y="90.2">37</text>
<text x="95.9" y="92.5">34</text>
<text x="95.9" y="94.8">43</text>
<text x="102.2" y="91.2">IOT45A_G1</text>
<text x="102.2" y="93.5">IOT44B</text>
<text x="102.2" y="95.8">IOT49A</text>
<text x="119.8" y="91.2">IOB8A</text>
<text x="119.8" y="93.5">IOB9B</text>
<text x="119.8" y="95.8">IOB4A</text>
<text x="129.6" y="90.2">4</text>
<text x="129.6" y="92.5">3</text>
<text x="129.6" y="94.8">48</text>
<text x="222.6" y="90.2">2</text>
<text x="222.6" y="92.5">3</text>
<text x="245.5" y="94.8">1</text>
<text x="57.6" y="101.6">1</text>
<text x="63.8" y="101.6">2</text>
<text x="95.9" y="97.1">36</text>
<text x="95.9" y="99.4">42</text>
<text x="95.9" y="101.6">38</text>
<text x="102.2" y="98">IOT48B</text>
<text x="102.2" y="100.3">IOT51A</text>
<text x="119.8" y="98">IOB5B</text>
<text x="119.8" y="100.3">IOB2A</text>
<text x="129.6" y="97.1">45</text>
<text x="129.6" y="99.4">47</text>
<text x="129.6" y="101.6">46</text>
<text x="245.5" y="97.1">2</text>
<text x="245.5" y="99.4">3</text>
<text x="95.9" y="103.9">28</text>
<text x="102.2" y="102.6">IOT50B</text>
<text x="102.2" y="104.9">IOT41A</text>
<text x="119.8" y="102.6">IOB0A</text>
<text x="119.8" y="104.9">IOB6A</text>
<text x="129.6" y="103.9">2</text>
<text x="222.6" y="103.9">1</text>
<text x="222.6" y="106.2">2</text>
<text x="222.6" y="108.5">3</text>
<text x="245.5" y="110.8">1</text>
<text x="245.5" y="113.1">2</text>
<text x="222.6" y="119.9">1</text>
<text x="245.5" y="115.3">3</text>
<text x="222.6" y="122.2">2</text>
<text x="222.6" y="124.5">3</text>
<text x="50.7" y="134.7">1</text>
<text x="57" y="137">2</text>
<text x="80.9" y="137">5</text>
<text x="222.6" y="135.9">1</text>
<text x="50.7" y="139.3">3</text>
<text x="80.9" y="143.9">2</text>
<text x="80.9" y="141.6">3</text>
<text x="80.9" y="139.3">4</text>
<text x="222.6" y="138.2">2</text>
<text x="222.6" y="140.5">3</text>
<text x="80.9" y="146.2">1</text>
</g>
<g font-size="1.6" fill="#808080">
<text x="163.5" y="28.8" transform="rotate(-90 163.5 28.8)">VCC</text>
<text x="163.5" y="40.3" transform="rotate(-90 163.5 40.3)">GND</text>
</g>
<g font-size=".5" fill="#ffba08">
<text x="64.3" y="35.9">SpiceOrder 1</text>
<text x="68.9" y="35.9">SpiceOrder 2</text>
</g>
</svg>
